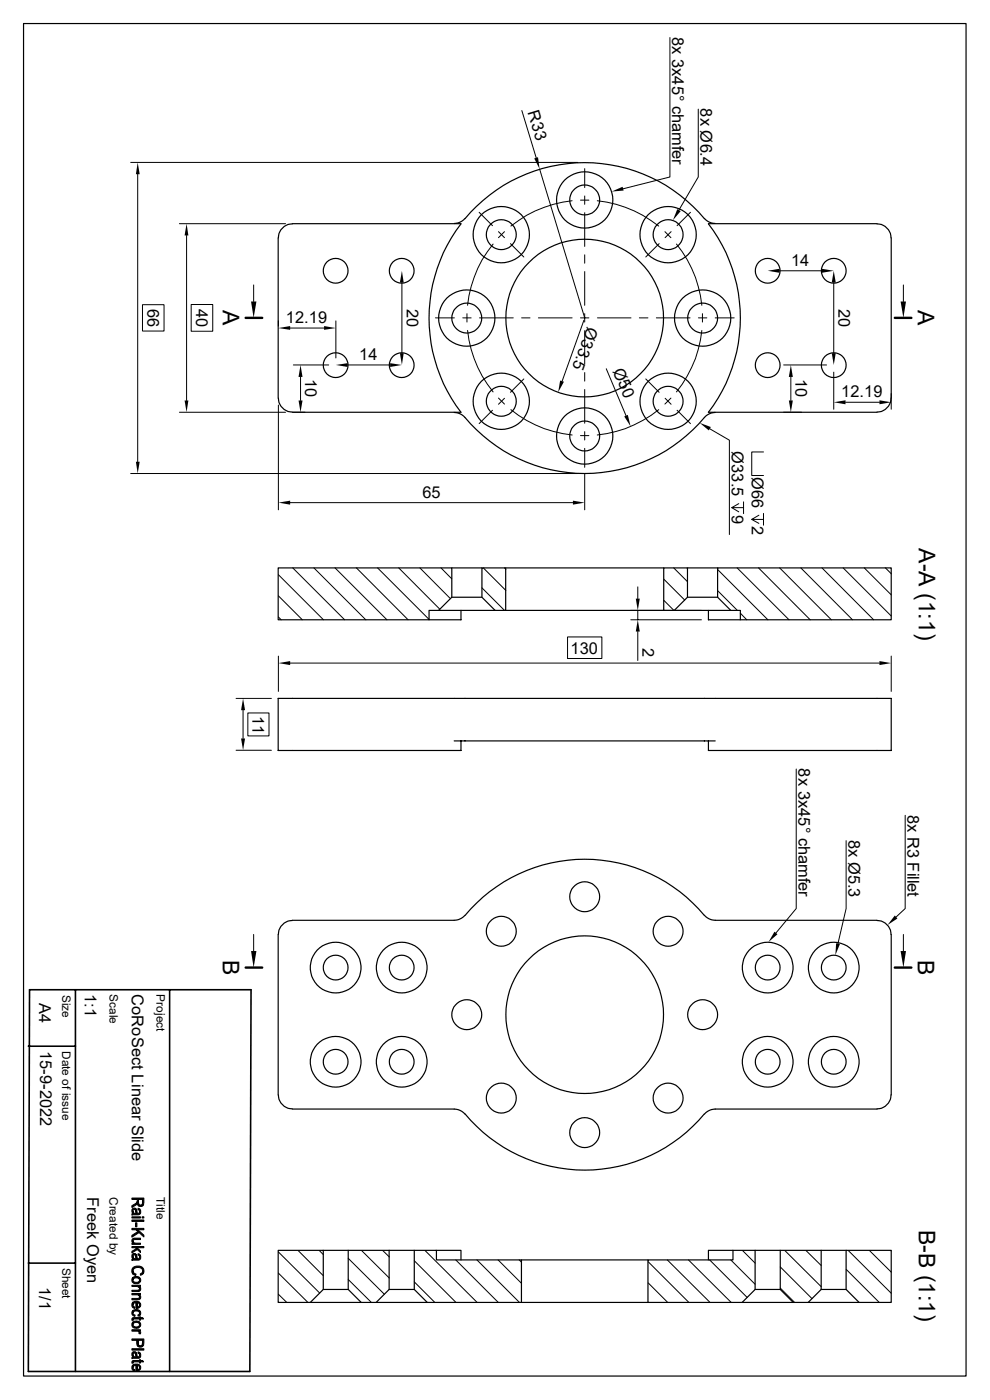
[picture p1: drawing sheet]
<svg xmlns="http://www.w3.org/2000/svg" width="210mm" height="297mm" viewBox="0 0 210 297" stroke-linecap="round" stroke-linejoin="round" font-family="sans-serif">
<g fill="none" stroke="#000" stroke-width=".25">
<path d="M5 5h199.9v286.9h-199.9zM59 50.5v34M62 47.5a3 3 0 0 0-2.9 3M62 47.5h35.8M97.8 47.5a32.9 32.9 0 0 0 0 40h-35.8M98.6 46.4a33.1 33.1 0 0 1 50.8 0M98.6 46.4l-1 .7-1.2 .3M149.4 46.4l1.1 .7 1.2 .3M150.3 47.5h35.8M150.3 47.5a32.9 32.9 0 0 1 0 40h35.8M186.1 47.5a3 3 0 0 1 2.9 3M189.1 50.5v34"/>
<path d="M59.1 84.5a3 3 0 0 0 2.9 2.9M96.4 87.5l1.2 .3a5.8 5.8 0 0 1 2.2 2.1 33.1 33.1 0 0 0 49.9-1.6l1.2-.7 .8-.1M189 84.5a3 3 0 0 1-2.9 2.9M59 120.5h36.8v6.2l-2.8 2.8h-2v2h-32zM93 129.5h12M95.8 126.7h6.4M95.8 120.5h6.4M97.8 129.5v2h-6.8M102.2 120.5h5.1v9h-2.3l-2.8-2.8zM107.3 129.5h33.5M107.3 120.5h33.5M140.8 120.5h5v6.2l-2.8 2.8h-2.2z"/>
<path d="M143 129.5h12M145.8 120.5h6.4M145.8 126.7h6.4M150.3 129.5v2h6.8M152.2 120.5h36.9v11h-32v-2h-2.1l-2.8-2.8zM96.4 157.2h55.3M97.8 157.2v2h-38.8v-11h130.1v11h-38.8v-2M59 198.2v34.1M62 195.3a3 3 0 0 0-2.9 2.9M98.6 194.2l-1 .7-1.2 .3h-34.4M98.7 194.2a33 33 0 0 1 50.7 0M149.4 194.2l1.1 .7 1.2 .3h34.4"/>
<path d="M186.1 195.3a3 3 0 0 1 2.9 2.9M189.1 198.2v34.1M59.1 232.3a3 3 0 0 0 2.9 2.9M62 235.3h34.4l1.2 .3 1 .7M98.7 236.3a33 33 0 0 0 50.7 0M186.1 235.3h-34.4l-1.2 .3-1.1 .7M189 232.3a3 3 0 0 1-2.9 2.9M59 265.3h9.6v8.3l-2.8 2.7h-6.8zM65.8 276.3h10.8M68.6 273.6h5.3M68.6 265.3h5.3M73.9 265.3h8.6v8.3l-2.7 2.7h-3.2l-2.7-2.7z"/>
<path d="M79.8 276.3h10.8M82.6 273.6h5.3M82.6 265.3h5.3M87.9 265.3h4.7v2h18v9h-20l-2.7-2.7zM92.6 265.3h5.2v2M110.6 276.3h26.9M110.6 267.3h26.9M137.5 267.3h18v-2h4.7v8.3l-2.8 2.7h-19.9zM155.5 265.3h-5.2v2M157.4 276.3h10.9M160.2 265.3h5.3M160.2 273.6h5.3"/>
<path d="M165.5 265.3h8.7v8.3l-2.8 2.7h-3.1l-2.8-2.7zM171.4 276.3h10.8M174.2 273.6h5.3M174.2 265.3h5.3M179.5 265.3h9.6v11h-6.9l-2.7-2.7z"/>
<circle cx="71.2" cy="57.4" r="2.62"/>
<circle cx="85.2" cy="57.4" r="2.62"/>
<circle cx="106.3" cy="49.8" r="6"/>
<circle cx="106.3" cy="49.8" r="3.2"/>
<circle cx="124" cy="42.4" r="6"/>
<circle cx="124" cy="42.4" r="3.2"/>
<circle cx="141.7" cy="49.8" r="3.2"/>
<circle cx="141.7" cy="49.8" r="6"/>
<circle cx="162.8" cy="57.4" r="2.62"/>
<circle cx="176.9" cy="57.4" r="2.62"/>
<circle cx="71.2" cy="77.5" r="2.62"/>
<circle cx="85.2" cy="77.5" r="2.62"/>
<circle cx="99" cy="67.5" r="3.2"/>
<circle cx="99" cy="67.5" r="6"/>
<circle cx="124" cy="67.5" r="16.7"/>
<circle cx="149.1" cy="67.5" r="6"/>
<circle cx="149.1" cy="67.5" r="3.2"/>
<circle cx="162.8" cy="77.5" r="2.62"/>
<circle cx="176.9" cy="77.5" r="2.62"/>
<circle cx="106.3" cy="85.1" r="3.2"/>
<circle cx="106.3" cy="85.1" r="6"/>
<circle cx="124" cy="92.5" r="6"/>
<circle cx="124" cy="92.5" r="3.2"/>
<circle cx="141.7" cy="85.1" r="3.2"/>
<circle cx="141.7" cy="85.1" r="6"/>
<circle cx="106.3" cy="197.6" r="3.2"/>
<circle cx="124" cy="190.2" r="3.2"/>
<circle cx="141.7" cy="197.6" r="3.2"/>
<circle cx="71.2" cy="205.3" r="2.62"/>
<circle cx="71.2" cy="205.3" r="5.4"/>
<circle cx="85.2" cy="205.3" r="2.62"/>
<circle cx="85.2" cy="205.3" r="5.4"/>
<circle cx="99" cy="215.3" r="3.2"/>
<circle cx="124" cy="215.3" r="16.7"/>
<circle cx="149.1" cy="215.3" r="3.2"/>
<circle cx="162.8" cy="205.3" r="2.62"/>
<circle cx="162.9" cy="205.3" r="5.4"/>
<circle cx="176.9" cy="205.3" r="2.62"/>
<circle cx="176.9" cy="205.3" r="5.4"/>
<circle cx="71.2" cy="225.3" r="2.62"/>
<circle cx="71.2" cy="225.3" r="5.4"/>
<circle cx="85.2" cy="225.3" r="2.62"/>
<circle cx="85.2" cy="225.3" r="5.4"/>
<circle cx="106.3" cy="233" r="3.2"/>
<circle cx="141.7" cy="233" r="3.2"/>
<circle cx="162.8" cy="225.3" r="2.62"/>
<circle cx="162.9" cy="225.3" r="5.4"/>
<circle cx="176.9" cy="225.3" r="2.62"/>
<circle cx="176.9" cy="225.3" r="5.4"/>
<circle cx="124" cy="240.3" r="3.2"/>
</g>
<path d="M6.3 210h47l-.3 81h-47zM16 210v81M36 210v81M6 222h10M6 268h10" fill="none" stroke="#000" stroke-width=".34"/>
<g fill="#000" stroke="#000" stroke-width=".21">
<path d="M28 258.8h2.5v.3h-2.5z" fill-rule="evenodd"/>
<path d="M28.2 256.9v.6z" fill-rule="evenodd"/>
<path d="M28.7 259.4h.3v.9h-.3z" fill-rule="evenodd"/>
<path d="M28.2 256.4l.3-.1 .4 .2v.8a.51 .51 0 0 0-.6-.6l-.1 .7a.72 .72 0 0 1 0-1z" fill-rule="evenodd"/>
<path d="M28 255.8l.9-.5 .2-.5v.5l-.1 .3-1 .6z" fill-rule="evenodd"/>
<path d="M29.3 256.3l.3 .2v.5l-.1-.3-.2-.1z" fill-rule="evenodd"/>
<path d="M28 258.1h1.8v.3h-1.8z" fill-rule="evenodd"/>
<path d="M28.2 257.1l.2 .2 .5 .1v-.9l.1 .2a.58 .58 0 0 0 .4 .7l.2-.2v-.7l.2 .3a.66 .66 0 0 1-.6 .9l-1.2 .1v-.3h.2z" fill-rule="evenodd"/>
<path d="M29.4 254.5v.6a.43 .43 0 0 0 .4 .6 .43 .43 0 0 0 .4-.5v.7h-.8z" fill-rule="evenodd"/>
<path d="M30.1 258.1h.4v.3h-.4z" fill-rule="evenodd"/>
<path d="M28 254.2h2.5l-.1 1.4-.1 .2-.1-1.3h-.8v1.3l-.3-.5v-.8h-1.1z" fill-rule="evenodd"/>
<path d="M28.2 266.5v.6z" fill-rule="evenodd"/>
<path d="M28.2 263.3l.1 .5z" fill-rule="evenodd"/>
<path d="M28.2 276.3v.7l.4 .3-.1 .3a.77 .77 0 0 1-.3-1.3z" fill-rule="evenodd"/>
<path d="M28.1 278.2l.1-.2v.8l.5 .2-.1 .3a.71 .71 0 0 1-.5-1.1z" fill-rule="evenodd"/>
<path d="M28.2 269.6l.2 .4 .5 .3-.1 .3-.6-.3z" fill-rule="evenodd"/>
<path d="M28.2 266l.5-.1 .2 .2v.9a.5 .5 0 0 0-.6-.7l-.1 .7-.2-.3v-.4z" fill-rule="evenodd"/>
<path d="M28 262.1l1.3-.8 .2 .2-1.5 1z" fill-rule="evenodd"/>
<path d="M29.5 272.9l.1 .5z" fill-rule="evenodd"/>
<path d="M29.5 274.7l.1 .4z" fill-rule="evenodd"/>
<path d="M29.3 266l.3 .1v.6l-.1-.4-.2-.1z" fill-rule="evenodd"/>
<path d="M28.2 271l.5-.2 .7 .1 .2 .1v.6a.75 .75 0 0 0-.7-.5 .75 .75 0 0 0-.7 .5z" fill-rule="evenodd"/>
<path d="M28.2 276.3l.6-.2 .8 .2v.6l-.2-.4-.3-.1v1.2h-.3v-1.2l-.4 .1-.2 .4z" fill-rule="evenodd"/>
<path d="M29.6 278.6v.5l-.3 .1v-.2z" fill-rule="evenodd"/>
<path d="M28.1 262.8l.3-.1h1.4v.3h-1.4l-.2 .7a.67 .67 0 0 1-.1-.9z" fill-rule="evenodd"/>
<path d="M28 263.8h.3v-.3l.4 .2h1.1v.3h-1.8z" fill-rule="evenodd"/>
<path d="M28 272.7h1.8v.2h-.3v.3l-.5-.3h-1z" fill-rule="evenodd"/>
<path d="M28 274.4h1.8v.3h-.3v.3l-.2-.3h-1.3z" fill-rule="evenodd"/>
<path d="M28 265.5l1.1-.8 .7 .7v.3l-.7-.6-1.1 .7z" fill-rule="evenodd"/>
<path d="M28.2 266.7l.3 .3h.4v-.9l.1 .2a.47 .47 0 0 0 0 .5 .47 .47 0 0 0 .5 .2l.1-.9a.68 .68 0 0 1 .2 .8 .68 .68 0 0 1-.6 .4l-1.2 .1v-.3h.2z" fill-rule="evenodd"/>
<path d="M28.2 271.1v.5a.73 .73 0 0 0 .7 .5 .73 .73 0 0 0 .7-.5v-.6a.86 .86 0 0 1 0 1.2 .86 .86 0 0 1-1.2 0 .75 .75 0 0 1-.2-1.1z" fill-rule="evenodd"/>
<path d="M28 273.7h1.4l.2-.2v-.5a.56 .56 0 0 1 .2 .7 .56 .56 0 0 1-.7 .3h-1.1z" fill-rule="evenodd"/>
<path d="M28 275.5l1.5-.1 .1-.7a.59 .59 0 0 1 .2 .7 .59 .59 0 0 1-.7 .4h-1.1z" fill-rule="evenodd"/>
<path d="M29.1 276.4v.9h.2l.3-.3v-.7a.75 .75 0 0 1 .2 .8 .75 .75 0 0 1-.7 .5z" fill-rule="evenodd"/>
<path d="M28.2 278l.9-.2a.74 .74 0 0 1 .7 .5 .74 .74 0 0 1-.2 .8v-.5a.77 .77 0 0 0-.7-.5 .77 .77 0 0 0-.7 .5z" fill-rule="evenodd"/>
<path d="M30.3 269.7v.6l-.5 .3v-.3l.4-.3z" fill-rule="evenodd"/>
<path d="M28.3 279.6l1.3-.1v-.1h.2v.1h.5l.1 .3h-.6v.3h-.2v-.3h-1.2l-.1 .2z" fill-rule="evenodd"/>
<path d="M28.9 260.9h.4l1.2 1.1v.4z" fill-rule="evenodd"/>
<path d="M28 260.6h2.5v.3h-2.5z" fill-rule="evenodd"/>
<path d="M28 264.5h2.5v.2h-1.4l-.2 .2-.2-.2h-.7z" fill-rule="evenodd"/>
<path d="M28.2 268.9l.7-.3 1 .1 .4 .3 .2 .4v.5l-.2 .4v-.6a1.1 1.1 0 0 0-1.9-.5l-.2 .3v.8l-.3-.6z" fill-rule="evenodd"/>
<path d="M28 286.1h2.5v.3h-2.5z" fill-rule="evenodd"/>
<path d="M28.2 287.4v.5z" fill-rule="evenodd"/>
<path d="M28 279.7l.3-.1v.5h-.3z" fill-rule="evenodd"/>
<path d="M28 288.8l.3-.1v.5h-.3z" fill-rule="evenodd"/>
<path d="M28.2 289.6v.7l.4 .3-.1 .3a.74 .74 0 0 1-.3-1.3z" fill-rule="evenodd"/>
<path d="M28.2 286.9l.5-.1 .2 .1v.9a.61 .61 0 0 0-.5-.7l-.2 .2v.6l-.2-.3v-.5z" fill-rule="evenodd"/>
<path d="M28.2 280.5l.6-.3 .6 .1 .2 .2v.5a.75 .75 0 0 0-.7-.5 .75 .75 0 0 0-.7 .5z" fill-rule="evenodd"/>
<path d="M29.3 286.8l.3 .1v.6l-.1-.4h-.2z" fill-rule="evenodd"/>
<path d="M28.2 289.6l.4-.2 1 .2v.6l-.2-.4-.3-.1v1.2h-.3v-1.3l-.4 .2-.2 .4z" fill-rule="evenodd"/>
<path d="M28 282.1h1.8v.3h-.3v.3l-.2-.3h-1.3z" fill-rule="evenodd"/>
<path d="M28.2 280.5v.5a.73 .73 0 0 0 .7 .5 .73 .73 0 0 0 .7-.5v-.5a.87 .87 0 0 1-.1 1.1 .87 .87 0 0 1-1.1 .1h-.1a.82 .82 0 0 1-.1-1.2z" fill-rule="evenodd"/>
<path d="M29.5 282.4l.3 .2v.4l-.3-.1z" fill-rule="evenodd"/>
<path d="M28.2 287.6l.3 .3h.4v-.9l.1 .1a.47 .47 0 0 0 0 .5 .47 .47 0 0 0 .5 .2l.1-.9a.67 .67 0 0 1 .3 .8 .67 .67 0 0 1-.7 .5h-1.2v-.2l.2-.1z" fill-rule="evenodd"/>
<path d="M29.1 289.7v.9h.2l.3-.3v-.7a.73 .73 0 0 1 .2 .8 .73 .73 0 0 1-.7 .5z" fill-rule="evenodd"/>
<path d="M29.3 284.4v.5a.47 .47 0 0 0 .5 .6 .47 .47 0 0 0 .4-.6v.8l-.2 .1-.6-.1z" fill-rule="evenodd"/>
<path d="M28.3 288.6h1.3v-.1h.2v.1h.5l.1 .3h-.6v.3h-.2v-.3h-1.2l-.1 .2z" fill-rule="evenodd"/>
<path d="M28 284.1h2.5l-.1 1.4-.2 .2v-1.3h-.9v1.2l-.3-.3v-.9h-1z" fill-rule="evenodd"/>
</g>
<g fill="none" stroke="#000" stroke-width=".21">
<path d="M142.1 8v29.5l-9.9 2.5M27.7 34.5h94.9M29.2 37v61M110.7 23.5l3 10M114.5 35.9l9.5 31.5M124 35.8v4M148.1 23.2v14.3l-4.1 7.1M38.1 47.5h22.5M39.6 50v35M85.3 59.9v15M101.6 45l2.9 2.9M104.6 51.8a24.3 24.3 0 0 0-5.4 13"/>
<path d="M105.7 49.1l1.3 1.3M107 49.1l-1.3 1.3M108.3 51.7l2.8 2.8M121.4 42.6a25.3 25.3 0 0 0-13 5.4M123.1 42.5h1.8M124 41.6v1.7M124 45.1v7.2M124 54.1v1.7M124 57.6v7.2M126.7 42.6a25.3 25.3 0 0 1 13 5.4M139.8 51.7l-2.8 2.8M141.1 49.1l1.2 1.3"/>
<path d="M142.4 49.1l-1.3 1.3M143.5 51.8a24.7 24.7 0 0 1 5.4 13M146.5 45l-2.9 2.9M165.4 57.4h9M176.9 59.9v15M30.2 64.6h4.6v5.6h-4.6zM40.6 64.6h4.5v5.7h-4.5zM53.8 60.5v3.5M59.1 68.1v1.1M61.6 69.6h7.1M62.2 77.4h7.5M63.8 80v5"/>
<path d="M71.2 68.1v7.8M73.7 77.4h9.1M92.4 67.4h4M98.2 67.4h1.7M99.1 66.5v1.8M99.2 70.1a24.9 24.9 0 0 0 5.4 13M101.7 67.4h7.2M110.7 67.4h1.7M114.2 67.4h7.2M123.1 67.4h1.8M123.9 67.9l-4.6 13M124 66.5v1.8"/>
<path d="M124 79v1.9M124 70.1v7.2M126.7 67.4h7.2M128.6 78.2l4.2 10M135.6 67.4h1.9M139.2 67.4h7.2M148.2 67.4h1.7M148.9 70.1a24.3 24.3 0 0 1-5.4 13M149 66.5v1.8M151.7 67.4h4M166.2 77.4h9.1M167.8 80v5"/>
<path d="M176.9 79v7.8M191.6 60.5v3.5M38.1 87.5h22.5M59.1 85.9v22.3M62.2 87.5h2.5M104.5 87l-2.9 2.9M105.7 84.5l1.3 1.2M107 84.5l-1.3 1.3M108.4 86.9a24.7 24.7 0 0 0 13 5.4M111.1 80.4l-2.8 2.8M123.1 92.4h1.8M124 82.6v7.2"/>
<path d="M124 91.6v1.7M124 95.1v4M137 80.4l2.8 2.8M139.7 86.9a25.1 25.1 0 0 1-13 5.4M141.1 84.5l1.3 1.3M142.3 84.5l-1.2 1.2M143.6 87l2.9 2.9M150.6 91l4.1 2.4v20M162 95.9h-2.5v5h2.5M166.2 87.5h3.9M179.4 85.3h7.2M189.1 83.5v3.3"/>
<path d="M27.7 100.5h94.9M61.6 106.6h59.9M124 100.6v7.6M155.2 107.7l1.5 .9M156.7 106.8l-1.5 .9h2.5M157.7 106.5v2.5M159.5 110.2l1.5 .8M161 109.3l-1.5 .9h2.5M162 108.9v2.5M59.1 139.2v7.5M59.1 121.9l9.5 9.6M59.1 126.4l5 5.1"/>
<path d="M59.1 130.9l.5 .6M62.1 120.5l11 11M66.6 120.5l11 11M71.1 120.5l11 11M75.6 120.5l11 11M80.1 120.5l11 10.9M84.6 120.5l8.7 8.7M89.1 120.5l6.4 6.5M93.6 120.5l2.2 2.3M102.2 124.7l4.8 4.8M102.5 120.5l4.8 4.8M107 120.5l.3 .3"/>
<path d="M120.4 135.1h7.3v4.6h-7.3zM133.8 129.5h15M133.8 131.5h15M135.3 124.5v2.5M135.3 129.5v2M135.3 134v6.1M140.8 122.9l4.4 4.4M140.8 127.3l2.2 2.2M142.9 120.5l2.9 2.9M152.2 120.8l10.7 10.7M152.2 125.3l4.2 4.2M156.4 120.5l11 11"/>
<path d="M157.1 130.1l1.3 1.4M160.9 120.5l11 11M165.4 120.5l11 11M169.9 120.5l10.9 11M174.4 120.5l10.9 11M178.9 120.5l10.2 10.2M183.3 120.5l5.8 5.7M187.8 120.5l1.3 1.2M189.1 139.2v7.5M50.1 148.2h7.5M50.1 159.2h7.5M51.6 150.7v6"/>
<path d="M52.6 151.3h4.5v4.8h-4.5zM61.6 140.7h125M168.9 163.2v29.5l-4.3 5.3M179.5 178.4v14.3l-1.7 7.5M192 173v19.7l-1.9 1.9M53.8 198.2v3.6M191.6 198.2v3.6M59.1 265.6l8.7 8.7M59.1 270.1l6.2 6.2M59.1 274.6l1.7 1.7M63.2 265.3l5.4 5.3M67.7 265.3l.9 .8"/>
<path d="M73.9 267l7.6 7.6M73.9 271.4l4.8 4.9M76.7 265.3l5.9 5.8M81.2 265.3l1.4 1.4M87.9 267.5l8.8 8.8M87.9 271.9l4.3 4.4M90.2 265.3l11 11M96.7 267.3l9 9M101.2 267.3l9 9M105.7 267.3l4.9 4.9M110.2 267.3l.4 .5M137.5 267.7l8.6 8.6"/>
<path d="M137.5 272.2l4.1 4.1M141.6 267.3l9 9M146 267.3l9.1 9M150.5 267.3l8 8M155 267.3l5.2 5.2M157.5 265.3l2.7 2.7M165.5 268.8l6.8 6.7M165.5 273.3l3 3M166.5 265.3l7.7 7.7M171 265.3l3.2 3.2M179.5 269.3l7 7M180 265.3l9.1 9.1"/>
<path d="M184.4 265.3l4.7 4.6M189 265.3l.1 .1"/>
</g>
<path d="M52.1 67.4h3.5M189.8 67.4h3.5M52.1 205.3h3.5M189.8 205.3h3.5" fill="none" stroke="#000" stroke-width=".51"/>
<g fill="#000">
<path d="M29.2 34.5l.4 2.5h-.8zM113.3 33.6l.8-.2 .4 2.5zM39.6 47.5l.4 2.5h-.8zM85.3 57.4l.3 2.5h-.8zM129.8 40.6l2.3-1 .2 .8zM143.7 44.4l.7 .4-1.7 1.9zM162.9 57.4l2.5-.4v.9zM174.4 57l2.5 .4-2.5 .5zM176.9 57.4l.4 2.5h-.9zM53.3 64h1.1l-.6 3.4zM59.1 69.6l2.5-.4v.8zM63.8 77.4l.4 2.6h-.9z"/>
<path d="M68.7 69.2l2.5 .4-2.5 .4zM71.2 77.4l2.5-.4v.9zM82.8 77l2.5 .4-2.5 .5zM84.8 74.9h.8l-.3 2.5zM167.8 77.4l.4 2.6h-.9zM176.4 74.9h.9l-.4 2.5zM191.1 64h1.1l-.6 3.4zM28.8 98h.8l-.4 2.5zM39.2 85h.8l-.4 2.5zM63.3 85h.9l-.4 2.5zM118.8 80.7l.8 .3-1.2 2.2zM132.4 88.3l.8-.3 .6 2.5z"/>
<path d="M148.4 89.7l2.4 .9-.4 .7zM167.3 85h.9l-.4 2.5zM176.9 85.3l2.5-.4v.9zM186.6 84.9l2.5 .4-2.5 .5zM59.1 106.6l2.5-.4v.9zM121.5 106.2l2.5 .4-2.5 .5zM134.9 127h.8l-.4 2.5zM135.3 131.5l.4 2.5h-.8zM51.6 148.2l.4 2.5h-.9zM51.1 156.7h.9l-.4 2.5zM59.1 140.7l2.5-.4v.8zM186.6 140.3l2.5 .4-2.5 .4z"/>
<path d="M164.3 197.7l.6 .5-1.9 1.7zM189.8 194.2l.6 .7-2.1 1.4zM53.3 201.8h1.1l-.6 3.5zM177.4 200.1l.8 .2-1 2.3zM191.1 201.8h1.1l-.6 3.5z"/>
</g>
<g font-size="4.9">
<text x="47.2" y="65.8" transform="rotate(90 47.2 65.8)">A</text>
<text x="194.7" y="65.8" transform="rotate(90 194.7 65.8)">A</text>
<text x="194.9" y="116.3" transform="rotate(90 194.9 116.3)">A-A (1:1)</text>
<text x="47.2" y="203.6" transform="rotate(90 47.2 203.6)">B</text>
<text x="194.7" y="203.6" transform="rotate(90 194.7 203.6)">B</text>
<text x="194.9" y="260.9" transform="rotate(90 194.9 260.9)">B-B (1:1)</text>
</g>
<g font-size="3.5">
<text x="142.6" y="7.8" transform="rotate(90 142.6 7.8)">8x 3x45° chamfer</text>
<text x="111.9" y="23.8" transform="rotate(73 111.9 23.8)">R33</text>
<text x="148.6" y="23" transform="rotate(90 148.6 23)">8x Ø6.4</text>
<text x="167.8" y="56.4">14</text>
<text x="31.3" y="65.5" transform="rotate(90 31.3 65.5)">66</text>
<text x="41.6" y="65.6" transform="rotate(90 41.6 65.6)">40</text>
<text x="86.3" y="65.5" transform="rotate(90 86.3 65.5)">20</text>
<text x="177.9" y="65.5" transform="rotate(90 177.9 65.5)">20</text>
<text x="60.7" y="68.5">12.19</text>
<text x="124.6" y="69.1" transform="rotate(110 124.6 69.1)">Ø3 .5</text>
<text x="76.2" y="76.5">14</text>
<text x="64.8" y="80.4" transform="rotate(90 64.8 80.4)">10</text>
<text x="130" y="78.6" transform="rotate(67 130 78.6)">Ø50</text>
<text x="168.8" y="80.4" transform="rotate(90 168.8 80.4)">10</text>
<text x="178.5" y="84.3">12.19</text>
<text x="155.2" y="95.8" transform="rotate(90 155.2 95.8)">Ø33.5</text>
<text x="159.5" y="101.1" transform="rotate(90 159.5 101.1)">Ø66</text>
<text x="89.6" y="105.6">65</text>
<text x="155.2" y="109.2" transform="rotate(90 155.2 109.2)">9</text>
<text x="159.5" y="111.7" transform="rotate(90 159.5 111.7)">2</text>
<text x="136.3" y="137.4" transform="rotate(90 136.3 137.4)">2</text>
<text x="121" y="138.6">130</text>
<text x="53.6" y="151.9" transform="rotate(90 53.6 151.9)">11</text>
<text x="169.4" y="163" transform="rotate(90 169.4 163)">8x 3x45° chamfer</text>
<text x="192.5" y="172.8" transform="rotate(90 192.5 172.8)">8x R3 Fillet</text>
<text x="180" y="178.2" transform="rotate(90 180 178.2)">8x Ø5.3</text>
<text x="8.3" y="212.9" transform="rotate(90 8.3 212.9)">A4</text>
<text x="18" y="210.9" transform="rotate(90 18 210.9)">1:1</text>
<text x="28" y="210.9" transform="rotate(90 28 210.9)">CoRoSect Linear Slide</text>
<text x="8.5" y="223" transform="rotate(90 8.5 223)">15-9-2022</text>
<text x="18.5" y="254" transform="rotate(90 18.5 254)">Freek Oyen</text>
<text x="8.3" y="273" transform="rotate(90 8.3 273)">1/1</text>
</g>
<g font-size="2.5">
<text x="13.2" y="211" transform="rotate(90 13.2 211)">Size</text>
<text x="23.2" y="210.9" transform="rotate(90 23.2 210.9)">Scale</text>
<text x="33.2" y="210.9" transform="rotate(90 33.2 210.9)">Project</text>
<text x="13.2" y="223" transform="rotate(90 13.2 223)">Date of issue</text>
<text x="23.2" y="254" transform="rotate(90 23.2 254)">Created by</text>
<text x="33.2" y="254" transform="rotate(90 33.2 254)">Title</text>
<text x="13.2" y="269" transform="rotate(90 13.2 269)">Sheet</text>
</g>
</svg>
